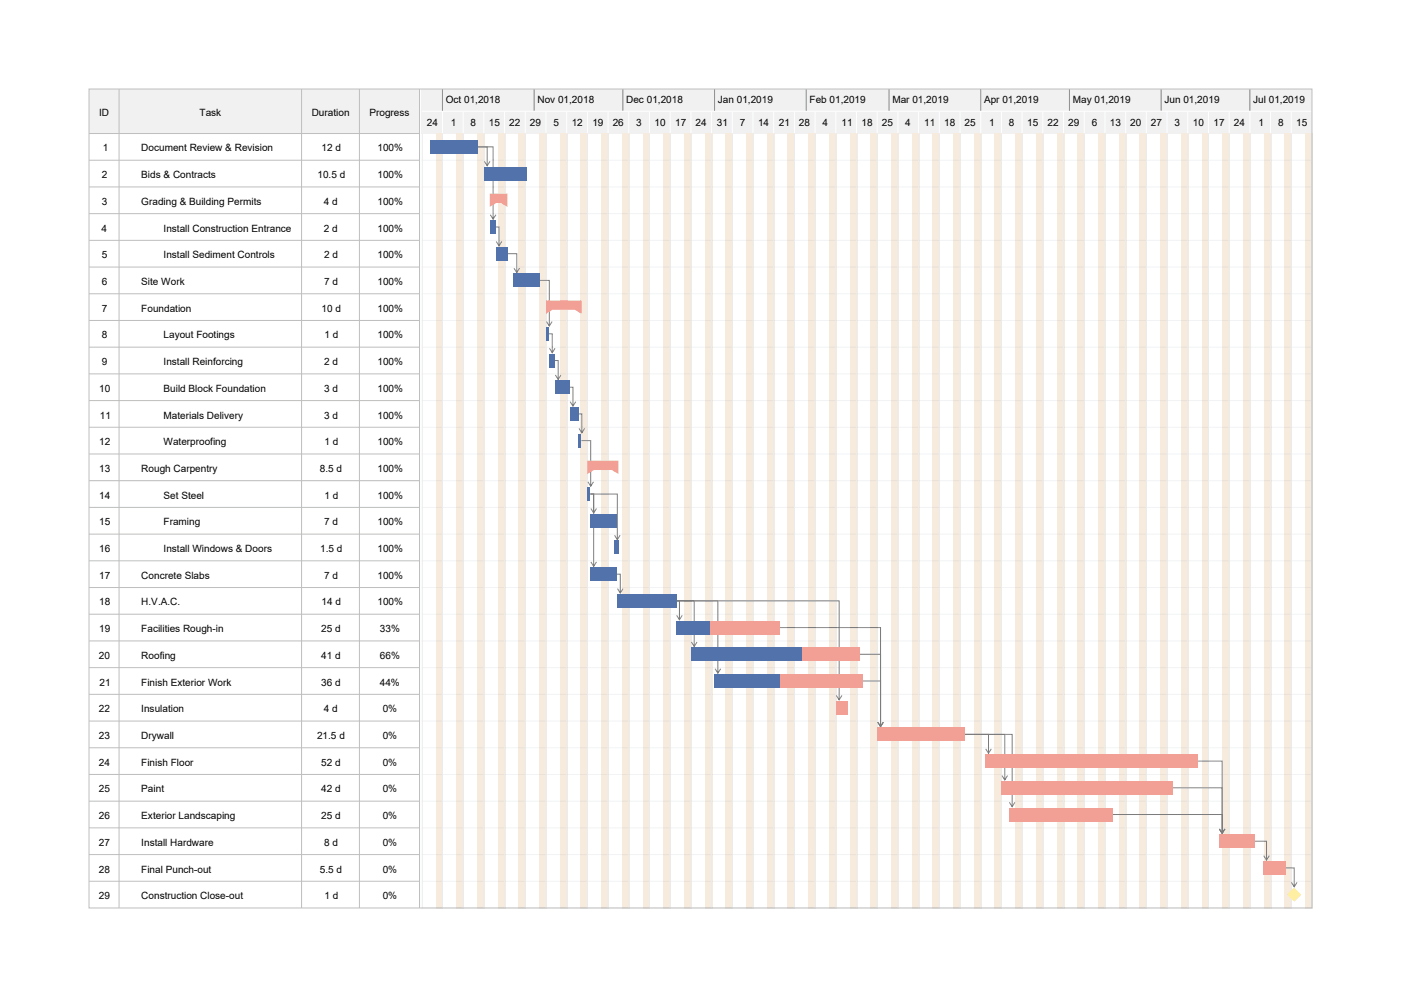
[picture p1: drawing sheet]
<svg xmlns="http://www.w3.org/2000/svg" width="444mm" height="316mm" viewBox="0 0 444 316" stroke-linecap="round" stroke-linejoin="round" font-family="sans-serif">
<path d="M28.2 28.2h104.8v14.1h-104.8z" fill="#f1f1f1"/>
<g fill="none" stroke="#bebebe" stroke-width=".32">
<path d="M37.7 28.2v259.7M95.6 28.2v259.7M113.9 28.2v259.7M133 28.2v259.7M28.2 42.3h104.8M28.2 50.8h104.8M28.2 59.3h104.8M28.2 67.7h104.8M28.2 76.2h104.8M28.2 84.7h104.8M28.2 93.1h104.8M28.2 101.6h104.8"/>
<path d="M28.2 110.1h104.8M28.2 118.5h104.8M28.2 127h104.8M28.2 135.5h104.8M28.2 143.9h104.8M28.2 152.4h104.8M28.2 160.9h104.8M28.2 169.3h104.8M28.2 177.8h104.8M28.2 186.3h104.8M28.2 194.7h104.8M28.2 203.2h104.8"/>
<path d="M28.2 211.7h104.8M28.2 220.1h104.8M28.2 228.6h104.8M28.2 237.1h104.8M28.2 245.5h104.8M28.2 254h104.8M28.2 262.5h104.8M28.2 270.9h104.8M28.2 279.4h104.8"/>
</g>
<path d="M133.7 28.2h282.2v14.1h-282.2z" fill="#f1f1f1"/>
<path d="M133.7 35.3h282.2" fill="none" stroke="#fff" stroke-width=".32"/>
<g fill="#f7ebde">
<path d="M138.2 42.3h1.3v245.7h-1.3z"/>
<path d="M139.2 42.3h1.2v245.7h-1.2z"/>
<path d="M144.8 42.3h1.3v245.7h-1.3z"/>
<path d="M145.7 42.3h1.3v245.7h-1.3z"/>
<path d="M151.3 42.3h1.3v245.7h-1.3z"/>
<path d="M152.3 42.3h1.3v245.7h-1.3z"/>
<path d="M157.9 42.3h1.3v245.7h-1.3z"/>
<path d="M158.8 42.3h1.3v245.7h-1.3z"/>
<path d="M164.5 42.3h1.3v245.7h-1.3z"/>
<path d="M165.4 42.3h1.3v245.7h-1.3z"/>
<path d="M171 42.3h1.3v245.7h-1.3z"/>
<path d="M172 42.3h1.3v245.7h-1.3z"/>
<path d="M177.6 42.3h1.3v245.7h-1.3z"/>
<path d="M178.5 42.3h1.3v245.7h-1.3z"/>
<path d="M184.2 42.3h1.2v245.7h-1.2z"/>
<path d="M185.1 42.3h1.3v245.7h-1.3z"/>
<path d="M190.7 42.3h1.3v245.7h-1.3z"/>
<path d="M191.7 42.3h1.2v245.7h-1.2z"/>
<path d="M197.3 42.3h1.3v245.7h-1.3z"/>
<path d="M198.2 42.3h1.3v245.7h-1.3z"/>
<path d="M203.8 42.3h1.3v245.7h-1.3z"/>
<path d="M204.8 42.3h1.3v245.7h-1.3z"/>
<path d="M210.4 42.3h1.3v245.7h-1.3z"/>
<path d="M211.3 42.3h1.3v245.7h-1.3z"/>
<path d="M217 42.3h1.3v245.7h-1.3z"/>
<path d="M217.9 42.3h1.3v245.7h-1.3z"/>
<path d="M223.5 42.3h1.3v245.7h-1.3z"/>
<path d="M224.5 42.3h1.3v245.7h-1.3z"/>
<path d="M230.1 42.3h1.3v245.7h-1.3z"/>
<path d="M231 42.3h1.3v245.7h-1.3z"/>
<path d="M236.7 42.3h1.3v245.7h-1.3z"/>
<path d="M237.6 42.3h1.3v245.7h-1.3z"/>
<path d="M243.2 42.3h1.3v245.7h-1.3z"/>
<path d="M244.2 42.3h1.3v245.7h-1.3z"/>
<path d="M249.8 42.3h1.3v245.7h-1.3z"/>
<path d="M250.7 42.3h1.3v245.7h-1.3z"/>
<path d="M256.4 42.3h1.2v245.7h-1.2z"/>
<path d="M257.3 42.3h1.3v245.7h-1.3z"/>
<path d="M262.9 42.3h1.3v245.7h-1.3z"/>
<path d="M263.9 42.3h1.2v245.7h-1.2z"/>
<path d="M269.5 42.3h1.3v245.7h-1.3z"/>
<path d="M270.4 42.3h1.3v245.7h-1.3z"/>
<path d="M276 42.3h1.3v245.7h-1.3z"/>
<path d="M277 42.3h1.3v245.7h-1.3z"/>
<path d="M282.6 42.3h1.3v245.7h-1.3z"/>
<path d="M283.5 42.3h1.3v245.7h-1.3z"/>
<path d="M289.2 42.3h1.3v245.7h-1.3z"/>
<path d="M290.1 42.3h1.3v245.7h-1.3z"/>
<path d="M295.7 42.3h1.3v245.7h-1.3z"/>
<path d="M296.7 42.3h1.3v245.7h-1.3z"/>
<path d="M302.3 42.3h1.3v245.7h-1.3z"/>
<path d="M303.2 42.3h1.3v245.7h-1.3z"/>
<path d="M308.9 42.3h1.3v245.7h-1.3z"/>
<path d="M309.8 42.3h1.3v245.7h-1.3z"/>
<path d="M315.4 42.3h1.3v245.7h-1.3z"/>
<path d="M316.4 42.3h1.3v245.7h-1.3z"/>
<path d="M322 42.3h1.3v245.7h-1.3z"/>
<path d="M322.9 42.3h1.3v245.7h-1.3z"/>
<path d="M328.6 42.3h1.2v245.7h-1.2z"/>
<path d="M329.5 42.3h1.3v245.7h-1.3z"/>
<path d="M335.1 42.3h1.3v245.7h-1.3z"/>
<path d="M336.1 42.3h1.2v245.7h-1.2z"/>
<path d="M341.7 42.3h1.3v245.7h-1.3z"/>
<path d="M342.6 42.3h1.3v245.7h-1.3z"/>
<path d="M348.2 42.3h1.3v245.7h-1.3z"/>
<path d="M349.2 42.3h1.3v245.7h-1.3z"/>
<path d="M354.8 42.3h1.3v245.7h-1.3z"/>
<path d="M355.7 42.3h1.3v245.7h-1.3z"/>
<path d="M361.4 42.3h1.3v245.7h-1.3z"/>
<path d="M362.3 42.3h1.3v245.7h-1.3z"/>
<path d="M367.9 42.3h1.3v245.7h-1.3z"/>
<path d="M368.9 42.3h1.3v245.7h-1.3z"/>
<path d="M374.5 42.3h1.3v245.7h-1.3z"/>
<path d="M375.4 42.3h1.3v245.7h-1.3z"/>
<path d="M381.1 42.3h1.2v245.7h-1.2z"/>
<path d="M382 42.3h1.3v245.7h-1.3z"/>
<path d="M387.6 42.3h1.3v245.7h-1.3z"/>
<path d="M388.6 42.3h1.2v245.7h-1.2z"/>
<path d="M394.2 42.3h1.3v245.7h-1.3z"/>
<path d="M395.1 42.3h1.3v245.7h-1.3z"/>
<path d="M400.7 42.3h1.3v245.7h-1.3z"/>
<path d="M401.7 42.3h1.3v245.7h-1.3z"/>
<path d="M407.3 42.3h1.3v245.7h-1.3z"/>
<path d="M408.2 42.3h1.3v245.7h-1.3z"/>
<path d="M413.9 42.3h1.3v245.7h-1.3z"/>
<path d="M414.8 42.3h1.3v245.7h-1.3z"/>
</g>
<g fill="none" stroke="#e9ecee" stroke-width=".32">
<path d="M133.9 42.3v245.7M140.3 42.3v245.7M146.8 42.3v245.7M153.4 42.3v245.7M160 42.3v245.7M166.5 42.3v245.7M173.1 42.3v245.7M179.6 42.3v245.7M186.2 42.3v245.7M192.8 42.3v245.7M199.3 42.3v245.7M205.9 42.3v245.7"/>
<path d="M212.5 42.3v245.7M219 42.3v245.7M225.6 42.3v245.7M232.2 42.3v245.7M238.7 42.3v245.7M245.3 42.3v245.7M251.8 42.3v245.7M258.4 42.3v245.7M265 42.3v245.7M271.5 42.3v245.7M278.1 42.3v245.7M284.7 42.3v245.7"/>
<path d="M291.2 42.3v245.7M297.8 42.3v245.7M304.3 42.3v245.7M310.9 42.3v245.7M317.5 42.3v245.7M324 42.3v245.7M330.6 42.3v245.7M337.2 42.3v245.7M343.7 42.3v245.7M350.3 42.3v245.7M356.9 42.3v245.7M363.4 42.3v245.7"/>
<path d="M370 42.3v245.7M376.5 42.3v245.7M383.1 42.3v245.7M389.7 42.3v245.7M396.2 42.3v245.7M402.8 42.3v245.7M409.4 42.3v245.7M415.7 42.3v245.7"/>
</g>
<g fill="none" stroke="#fff" stroke-width=".32">
<path d="M140.3 35.3v7M146.8 35.3v7M153.4 35.3v7M160 35.3v7M166.5 35.3v7M173.1 35.3v7M179.6 35.3v7M186.2 35.3v7M192.8 35.3v7M199.3 35.3v7M205.9 35.3v7M212.5 35.3v7"/>
<path d="M219 35.3v7M225.6 35.3v7M232.2 35.3v7M238.7 35.3v7M245.3 35.3v7M251.8 35.3v7M258.4 35.3v7M265 35.3v7M271.5 35.3v7M278.1 35.3v7M284.7 35.3v7M291.2 35.3v7"/>
<path d="M297.8 35.3v7M304.3 35.3v7M310.9 35.3v7M317.5 35.3v7M324 35.3v7M330.6 35.3v7M337.2 35.3v7M343.7 35.3v7M350.3 35.3v7M356.9 35.3v7M363.4 35.3v7M370 35.3v7"/>
<path d="M376.5 35.3v7M383.1 35.3v7M389.7 35.3v7M396.2 35.3v7M402.8 35.3v7M409.4 35.3v7"/>
</g>
<path d="M140.3 28.2v6.9M169.3 28.2v6.9M197.5 28.2v6.9M226.5 28.2v6.9M255.6 28.2v6.9M281.8 28.2v6.9M310.9 28.2v6.9M339 28.2v6.9M368.1 28.2v6.9M396.2 28.2v6.9" fill="none" stroke="#878787" stroke-width=".32"/>
<g fill="none" stroke="#808080" stroke-width=".32">
<path d="M153.6 51.2l.9 1.4 .8-1.4M154.5 52.6v-6h-3h4.8v22.9M155.4 68.1l.9 1.4 .9-1.4M157.1 72h1.1v6M157.3 76.6l.9 1.4 .9-1.4M160.9 80.4h2.9v6M162.9 85l.9 1.4 .9-1.4M171.2 88.9h2.9v14.5M173.3 102l.8 1.4 .9-1.4M174 105.8h1.1v6M174.2 110.4l.9 1.4 .9-1.4M175.9 114.3h1.1v6"/>
<path d="M176.1 118.9l.9 1.4 .8-1.4M180.6 122.8h1v6M180.8 127.4l.8 1.4 .9-1.4M183.4 131.2h1.1v6M183.6 135.8l.9 1.4 .8-1.4M184.3 139.7h3v14.5M186.4 152.8l.9 1.4 .8-1.4M187.1 156.6h1.1v6M187.1 156.6h8.6v14.5M187.1 156.6h1.1v23M187.3 161.2l.9 1.4 .9-1.4M187.3 178.2l.9 1.4 .9-1.4"/>
<path d="M194.8 169.7l.9 1.4 .9-1.4M195.6 182h1v6M195.8 186.6l.8 1.4 .9-1.4M214.3 190.5h1.1v6M214.3 190.5h5.8v14.5M214.3 190.5h13.3v22.9M214.3 190.5h51.7v31.4M214.5 195.1l.9 1.4 .9-1.4M247.2 199h32v31.4M219.2 203.6l.9 1.4 .9-1.4M226.7 212l.9 1.4 .9-1.4M272.5 207.4h6.7v23"/>
<path d="M273.4 215.9h5.8v14.5M265.1 220.5l.9 1.4 .9-1.4M278.3 229l.9 1.4 .8-1.4M305.8 232.8h7.6v6M305.8 232.8h12.7v14.5M305.8 232.8h15.1v23M312.5 237.4l.9 1.4 .9-1.4M317.7 245.9l.8 1.4 .9-1.4M320 254.4l.9 1.4 .9-1.4M352.6 258.2h34.8v6M371.9 249.8h15.5v14.4M379.8 241.3h7.6v22.9"/>
<path d="M386.6 262.8l.8 1.4 .9-1.4M397.6 266.7h3.9v6M400.6 271.3l.9 1.4 .9-1.4M407.5 275.2h2.8v6M409.4 279.8l.9 1.4 .9-1.4"/>
</g>
<g fill="#5272ac">
<path d="M136.5 44.4h15v4.3h-15z"/>
<path d="M153.4 52.9h13.6v4.2h-13.6z"/>
</g>
<path d="M155.3 61.4h5.6v4.2l-2.1-1.3h-1.4l-2.1 1.3z" fill="#f29f96"/>
<g fill="#5272ac">
<path d="M155.3 69.8h1.8v4.3h-1.8z"/>
<path d="M157.1 78.3h3.8v4.2h-3.8z"/>
<path d="M162.8 86.8h8.4v4.2h-8.4z"/>
</g>
<path d="M173.1 95.2h11.2v4.3l-2.1-1.3h-7l-2.1 1.3z" fill="#f29f96"/>
<g fill="#5272ac">
<path d="M173.1 103.7h.9v4.2h-.9z"/>
<path d="M174 112.2h1.9v4.2h-1.9z"/>
<path d="M175.9 120.6h4.7v4.3h-4.7z"/>
<path d="M180.6 129.1h2.8v4.2h-2.8z"/>
<path d="M183.4 137.6h.9v4.2h-.9z"/>
</g>
<path d="M186.2 146h9.9v4.3l-2.2-1.3h-5.6l-2.1 1.3z" fill="#f29f96"/>
<g fill="#5272ac">
<path d="M186.2 154.5h.9v4.2h-.9z"/>
<path d="M187.1 163h8.5v4.2h-8.5z"/>
<path d="M194.6 171.4h1.5v4.3h-1.5z"/>
<path d="M187.1 179.9h8.5v4.2h-8.5z"/>
<path d="M195.6 188.4h18.7v4.2h-18.7z"/>
<path d="M214.3 196.8h10.9v4.3h-10.9z"/>
</g>
<path d="M225.2 196.8h22v4.3h-22z" fill="#f29f96"/>
<path d="M219 205.3h35.3v4.2h-35.3z" fill="#5272ac"/>
<path d="M254.3 205.3h18.2v4.2h-18.2z" fill="#f29f96"/>
<path d="M226.5 213.8h20.7v4.2h-20.7z" fill="#5272ac"/>
<g fill="#f29f96">
<path d="M247.2 213.8h26.2v4.2h-26.2z"/>
<path d="M265 222.2h3.7v4.3h-3.7z"/>
<path d="M278.1 230.7h27.7v4.2h-27.7z"/>
<path d="M312.3 239.2h67.5v4.2h-67.5z"/>
<path d="M317.5 247.6h54.4v4.3h-54.4z"/>
<path d="M319.8 256.1h32.8v4.2h-32.8z"/>
<path d="M386.4 264.6h11.2v4.2h-11.2z"/>
<path d="M400.5 273h7v4.3h-7z"/>
</g>
<path d="M410.3 281.5l2.1 2.1-2.1 2.1-2.1-2.1z" fill="#ffde35"/>
<path d="M28.2 28.2h387.7v259.7h-387.7z" fill="none" stroke="#bebebe" stroke-width=".32"/>
<g font-size="3.2">
<text x="141.3" y="32.8">Oct 01,2018</text>
<text x="170.4" y="32.8">Nov 01,2018</text>
<text x="198.5" y="32.8">Dec 01,2018</text>
<text x="227.6" y="32.8">Jan 01,2019</text>
<text x="256.7" y="32.8">Feb 01,2019</text>
<text x="282.9" y="32.8">Mar 01,2019</text>
<text x="312" y="32.8">Apr 01,2019</text>
<text x="340.1" y="32.8">May 01,2019</text>
<text x="369.2" y="32.8">Jun 01,2019</text>
<text x="397.3" y="32.8">Jul 01,2019</text>
<text x="31.5" y="36.7">ID</text>
<text x="63.3" y="36.7">Task</text>
<text x="98.8" y="36.7">Duration</text>
<text x="117.1" y="36.7">Progress</text>
<text x="135.3" y="39.8">24</text>
<text x="143" y="39.8">1</text>
<text x="149.2" y="39.8">8</text>
<text x="155" y="39.8">15</text>
<text x="161.4" y="39.8">22</text>
<text x="168" y="39.8">29</text>
<text x="175.4" y="39.8">5</text>
<text x="181.2" y="39.8">12</text>
<text x="187.8" y="39.8">19</text>
<text x="194.2" y="39.8">26</text>
<text x="201.7" y="39.8">3</text>
<text x="207.5" y="39.8">10</text>
<text x="214" y="39.8">17</text>
<text x="220.5" y="39.8">24</text>
<text x="227.3" y="39.8">31</text>
<text x="234.5" y="39.8">7</text>
<text x="240.3" y="39.8">14</text>
<text x="247" y="39.8">21</text>
<text x="253.3" y="39.8">28</text>
<text x="260.7" y="39.8">4</text>
<text x="266.8" y="39.8">11</text>
<text x="273.1" y="39.8">18</text>
<text x="279.5" y="39.8">25</text>
<text x="287" y="39.8">4</text>
<text x="293" y="39.8">11</text>
<text x="299.4" y="39.8">18</text>
<text x="305.8" y="39.8">25</text>
<text x="313.6" y="39.8">1</text>
<text x="319.8" y="39.8">8</text>
<text x="325.6" y="39.8">15</text>
<text x="332.1" y="39.8">22</text>
<text x="338.6" y="39.8">29</text>
<text x="346.1" y="39.8">6</text>
<text x="351.9" y="39.8">13</text>
<text x="358.3" y="39.8">20</text>
<text x="364.9" y="39.8">27</text>
<text x="372.3" y="39.8">3</text>
<text x="378.1" y="39.8">10</text>
<text x="384.7" y="39.8">17</text>
<text x="391.1" y="39.8">24</text>
<text x="398.9" y="39.8">1</text>
<text x="405.2" y="39.8">8</text>
<text x="410.9" y="39.8">15</text>
<text x="32.6" y="48">1</text>
<text x="44.8" y="48">Document Review &amp; Revision</text>
<text x="102" y="48">12 d</text>
<text x="119.7" y="48">100%</text>
<text x="32.2" y="56.5">2</text>
<text x="44.8" y="56.5">Bids &amp; Contracts</text>
<text x="100.6" y="56.5">10.5 d</text>
<text x="119.7" y="56.5">100%</text>
<text x="32.2" y="65">3</text>
<text x="44.8" y="65">Grading &amp; Building Permits</text>
<text x="102.7" y="65">4 d</text>
<text x="119.7" y="65">100%</text>
<text x="32.2" y="73.4">4</text>
<text x="51.9" y="73.4">Install Construction Entrance</text>
<text x="102.7" y="73.4">2 d</text>
<text x="119.7" y="73.4">100%</text>
<text x="32.2" y="81.9">5</text>
<text x="51.9" y="81.9">Install Sediment Controls</text>
<text x="102.7" y="81.9">2 d</text>
<text x="119.7" y="81.9">100%</text>
<text x="32.2" y="90.4">6</text>
<text x="44.8" y="90.4">Site Work</text>
<text x="102.8" y="90.4">7 d</text>
<text x="119.7" y="90.4">100%</text>
<text x="32.2" y="98.8">7</text>
<text x="44.8" y="98.8">Foundation</text>
<text x="102" y="98.8">10 d</text>
<text x="119.7" y="98.8">100%</text>
<text x="32.2" y="107.3">8</text>
<text x="51.9" y="107.3">Layout Footings</text>
<text x="102.9" y="107.3">1 d</text>
<text x="119.7" y="107.3">100%</text>
<text x="32.2" y="115.8">9</text>
<text x="51.9" y="115.8">Install Reinforcing</text>
<text x="102.7" y="115.8">2 d</text>
<text x="119.7" y="115.8">100%</text>
<text x="31.5" y="124.2">10</text>
<text x="51.9" y="124.2">Build Block Foundation</text>
<text x="102.7" y="124.2">3 d</text>
<text x="119.7" y="124.2">100%</text>
<text x="31.7" y="132.7">11</text>
<text x="51.9" y="132.7">Materials Delivery</text>
<text x="102.7" y="132.7">3 d</text>
<text x="119.7" y="132.7">100%</text>
<text x="31.5" y="141.2">12</text>
<text x="51.9" y="141.2">Waterproofing</text>
<text x="102.9" y="141.2">1 d</text>
<text x="119.7" y="141.2">100%</text>
<text x="31.5" y="149.6">13</text>
<text x="44.8" y="149.6">Rough Carpentry</text>
<text x="101.4" y="149.6">8.5 d</text>
<text x="119.7" y="149.6">100%</text>
<text x="31.5" y="158.1">14</text>
<text x="51.9" y="158.1">Set Steel</text>
<text x="102.9" y="158.1">1 d</text>
<text x="119.7" y="158.1">100%</text>
<text x="31.5" y="166.6">15</text>
<text x="51.9" y="166.6">Framing</text>
<text x="102.8" y="166.6">7 d</text>
<text x="119.7" y="166.6">100%</text>
<text x="31.5" y="175">16</text>
<text x="51.9" y="175">Install Windows &amp; Doors</text>
<text x="101.5" y="175">1.5 d</text>
<text x="119.7" y="175">100%</text>
<text x="31.5" y="183.5">17</text>
<text x="44.8" y="183.5">Concrete Slabs</text>
<text x="102.8" y="183.5">7 d</text>
<text x="119.7" y="183.5">100%</text>
<text x="31.5" y="192">18</text>
<text x="44.8" y="192">H.V.A.C.</text>
<text x="102" y="192">14 d</text>
<text x="119.7" y="192">100%</text>
<text x="31.5" y="200.4">19</text>
<text x="44.8" y="200.4">Facilities Rough-in</text>
<text x="101.8" y="200.4">25 d</text>
<text x="120.5" y="200.4">33%</text>
<text x="31.3" y="208.9">20</text>
<text x="44.8" y="208.9">Roofing</text>
<text x="101.8" y="208.9">41 d</text>
<text x="120.4" y="208.9">66%</text>
<text x="31.6" y="217.4">21</text>
<text x="44.8" y="217.4">Finish Exterior Work</text>
<text x="101.9" y="217.4">36 d</text>
<text x="120.4" y="217.4">44%</text>
<text x="31.3" y="225.8">22</text>
<text x="44.8" y="225.8">Insulation</text>
<text x="102.7" y="225.8">4 d</text>
<text x="121.3" y="225.8">0%</text>
<text x="31.3" y="234.3">23</text>
<text x="44.8" y="234.3">Drywall</text>
<text x="100.5" y="234.3">21.5 d</text>
<text x="121.3" y="234.3">0%</text>
<text x="31.3" y="242.8">24</text>
<text x="44.8" y="242.8">Finish Floor</text>
<text x="101.9" y="242.8">52 d</text>
<text x="121.3" y="242.8">0%</text>
<text x="31.3" y="251.2">25</text>
<text x="44.8" y="251.2">Paint</text>
<text x="101.8" y="251.2">42 d</text>
<text x="121.3" y="251.2">0%</text>
<text x="31.3" y="259.7">26</text>
<text x="44.8" y="259.7">Exterior Landscaping</text>
<text x="101.8" y="259.7">25 d</text>
<text x="121.3" y="259.7">0%</text>
<text x="31.3" y="268.2">27</text>
<text x="44.8" y="268.2">Install Hardware</text>
<text x="102.7" y="268.2">8 d</text>
<text x="121.3" y="268.2">0%</text>
<text x="31.3" y="276.6">28</text>
<text x="44.8" y="276.6">Final Punch-out</text>
<text x="101.4" y="276.6">5.5 d</text>
<text x="121.3" y="276.6">0%</text>
<text x="31.3" y="285.1">29</text>
<text x="44.8" y="285.1">Construction Close-out</text>
<text x="102.9" y="285.1">1 d</text>
<text x="121.3" y="285.1">0%</text>
</g>
</svg>
